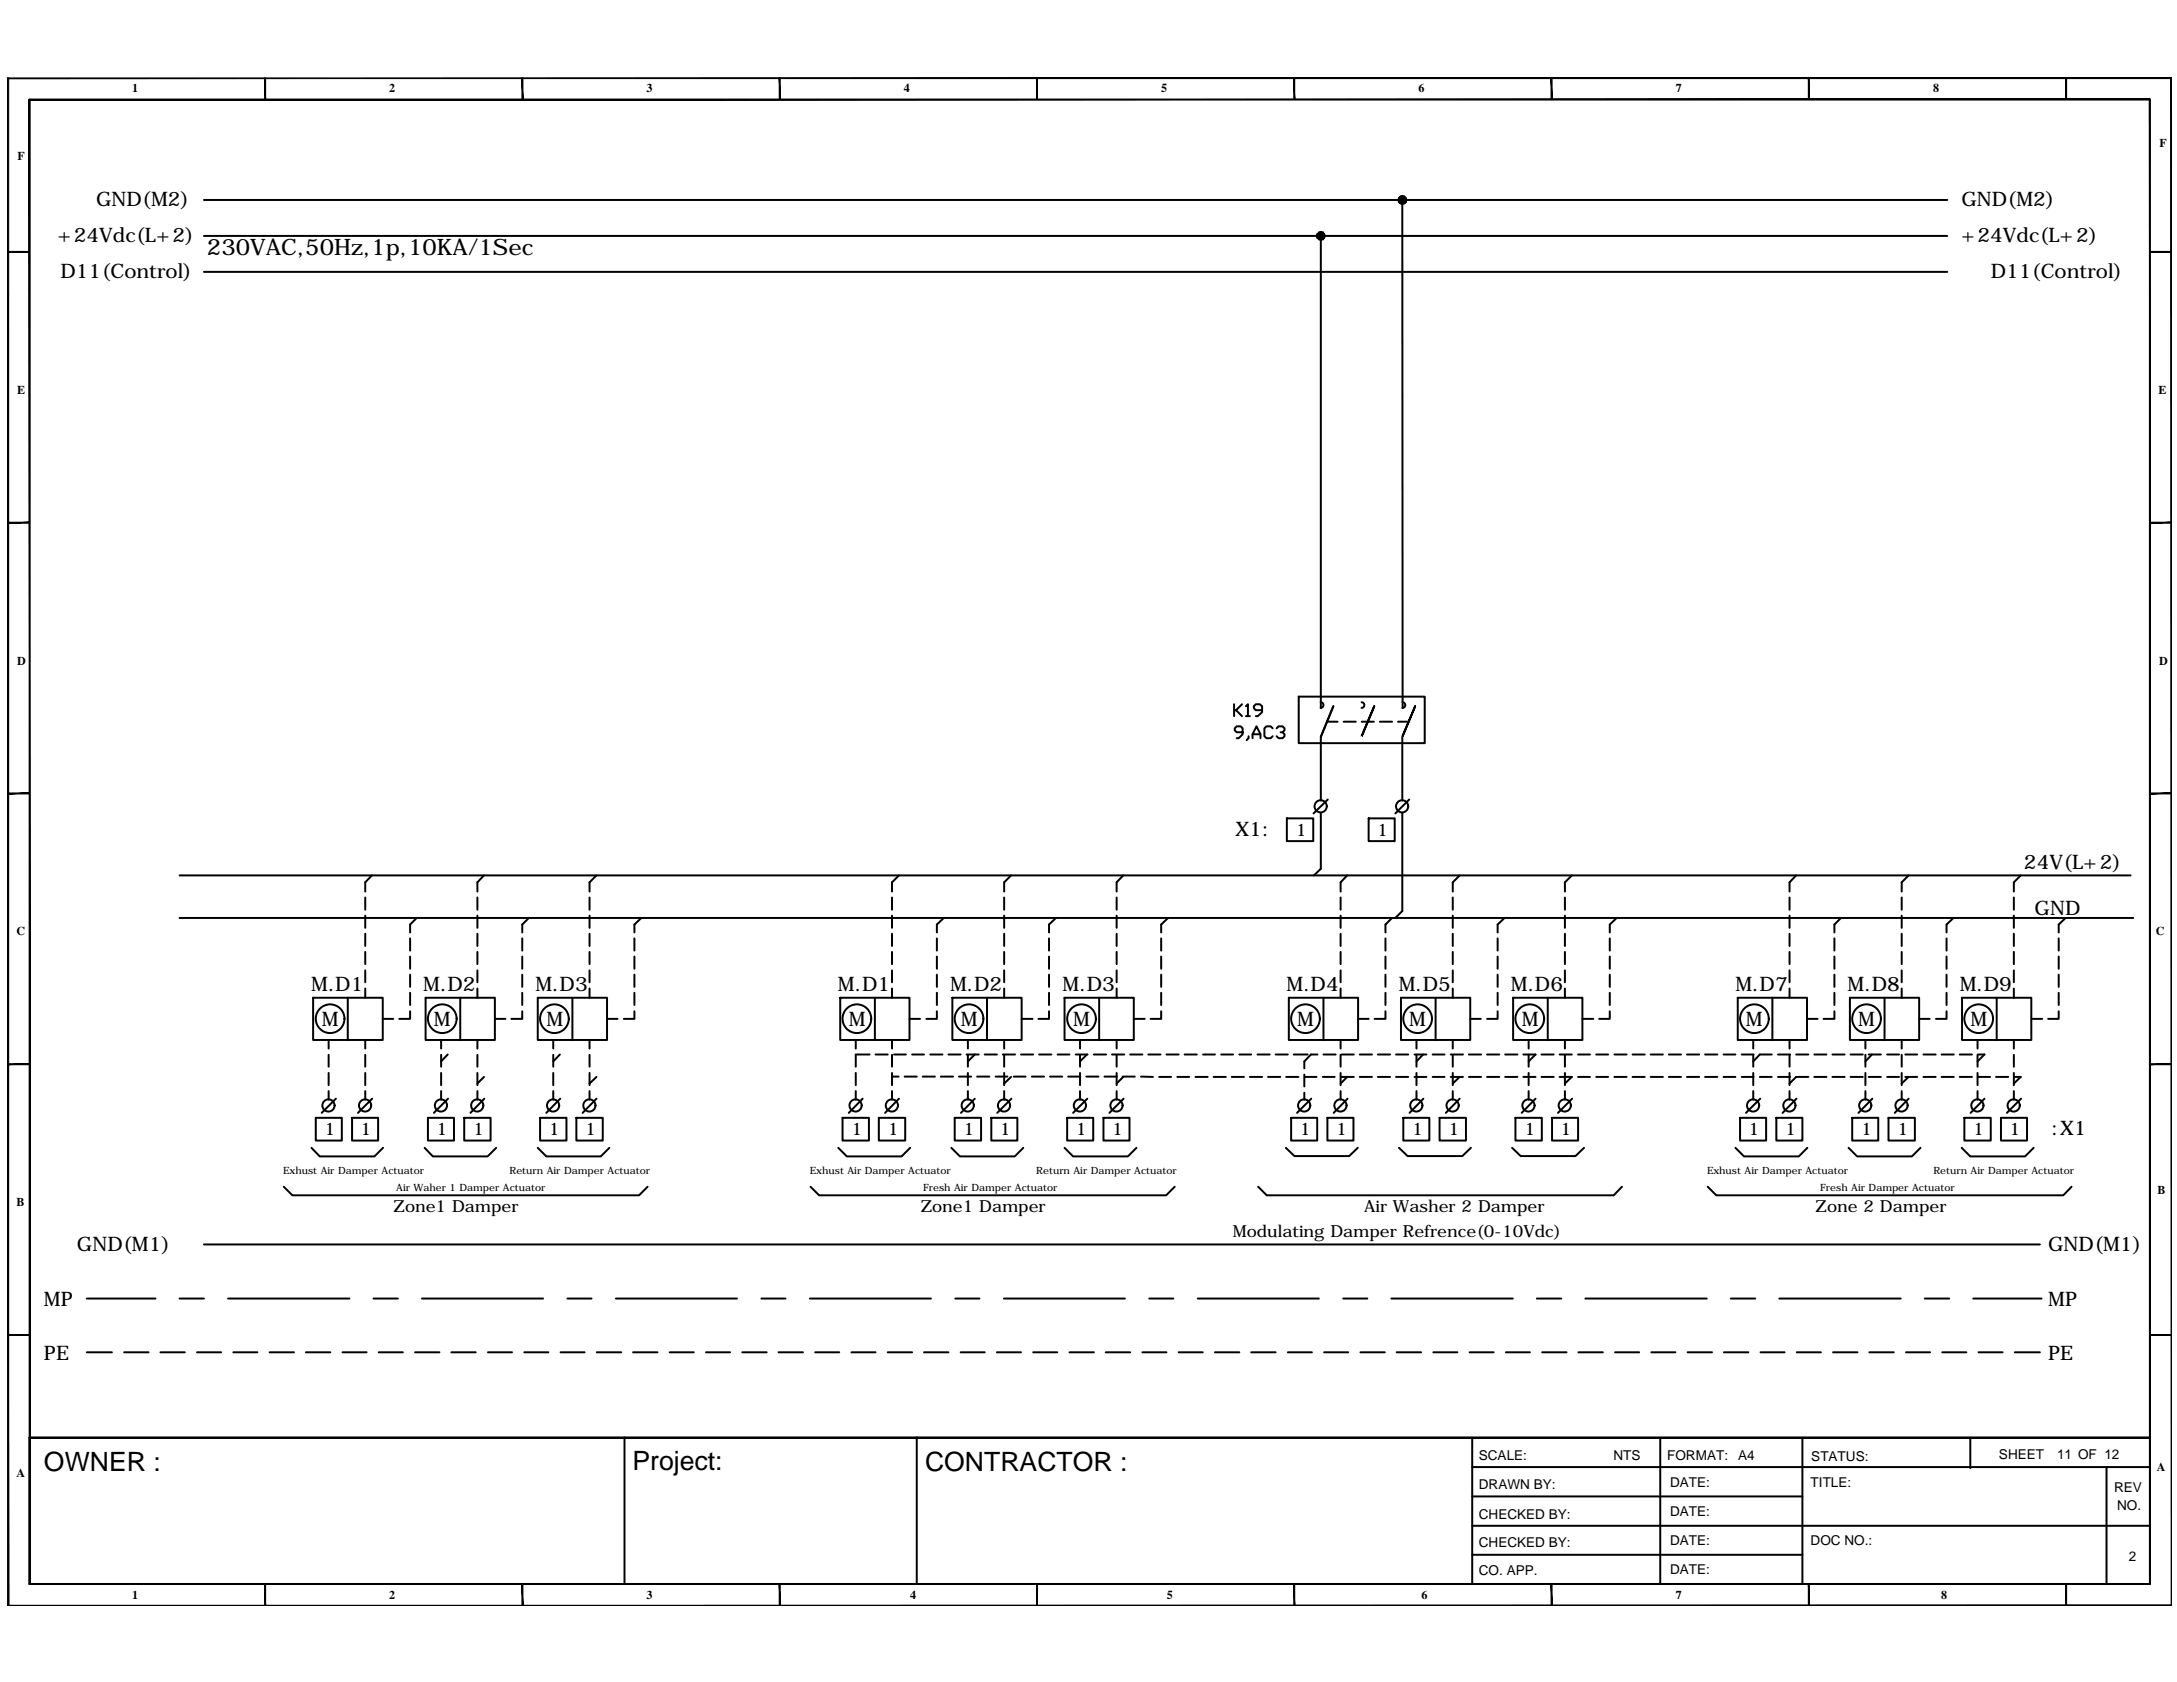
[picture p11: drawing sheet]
<svg xmlns="http://www.w3.org/2000/svg" width="279mm" height="216mm" viewBox="0 0 279 216" stroke-linecap="round" stroke-linejoin="round" font-family="sans-serif">
<!-- layer: FRAME -->
<g fill="#000" stroke="#000" stroke-width=".13">
<path d="M.9 10v.1l277.8-.1zM.9 10.1l277.8-.1v.1z"/>
<path d="M3.7 12.8l.2 190.5v-190.5zM3.7 12.8l.2 190.5h-.2z"/>
<path d="M34 10v2.8h.1zM34 10h.1v2.8z"/>
<path d="M67 10v2.8h.1zM67 10h.1v2.8z"/>
<path d="M100 10v2.8h.1zM100 10h.1v2.8z"/>
<path d="M133 10v2.8h.2zM133 10h.2v2.8z"/>
<path d="M166 10v2.8h.2zM166 10h.2v2.8z"/>
<path d="M199.1 10v2.8h.1zM199.1 10h.1v2.8z"/>
<path d="M232.1 10v2.8h.1zM232.1 10h.1v2.8z"/>
<path d="M265.1 10v2.8h.1zM265.1 10h.1v2.8z"/>
<path d="M3.8 12.8h272.1v-.1zM3.8 12.7h272.1l-272.1 .1z"/>
<path d="M278.7 10v196.1zM278.7 10v196.1z"/>
<path d="M1 32.3v.1l2.8-.1zM1 32.4l2.8-.1v.1z"/>
<path d="M275.9 32.3v.1l2.8-.1zM275.9 32.4l2.8-.1v.1z"/>
<path d="M1 67v.2l2.8-.2zM1 67.2l2.8-.2v.2z"/>
<path d="M275.9 67v.2l2.8-.2zM275.9 67.2l2.8-.2v.2z"/>
<path d="M1 101.8v.1l2.8-.1zM1 101.9l2.8-.1v.1z"/>
<path d="M275.9 101.8v.1l2.8-.1zM275.9 101.9l2.8-.1v.1z"/>
<path d="M1 136.5v.2l2.8-.2zM1 136.7l2.8-.2v.2z"/>
<path d="M275.9 136.5v.2l2.8-.2zM275.9 136.7l2.8-.2v.2z"/>
<path d="M1 171.3v.1l2.8-.1zM1 171.4l2.8-.1v.1z"/>
<path d="M275.9 171.3v.1l2.8-.1zM275.9 171.4l2.8-.1v.1z"/>
<path d="M.9 10v196.1h.2zM.9 10h.2v196.1z"/>
<path d="M3.8 203.3v.1l272.1-.1zM3.8 203.4l272.1-.1v.1z"/>
<path d="M34 203.3l.1 2.8v-2.8zM34 203.3l.1 2.8h-.1z"/>
<path d="M67 203.3l.1 2.8v-2.8zM67 203.3l.1 2.8h-.1z"/>
<path d="M100 203.3l.1 2.8v-2.8zM100 203.3l.1 2.8h-.1z"/>
<path d="M133 203.4v2.7h.2zM133 203.4h.2v2.7z"/>
<path d="M166 203.3l.2 2.8v-2.8zM166 203.3l.2 2.8h-.2z"/>
<path d="M199.1 203.3l.1 2.8v-2.8zM199.1 203.3l.1 2.8h-.1z"/>
<path d="M232.1 203.3l.1 2.8v-2.8zM232.1 203.3l.1 2.8h-.1z"/>
<path d="M265.1 203.3l.1 2.8v-2.8zM265.1 203.3l.1 2.8h-.1z"/>
<path d="M275.9 12.8v190.5h.1zM275.9 12.8h.1v190.5z"/>
<path d="M1 206.1h277.7zM1 206.1h277.7z"/>
</g>
<path d="M3.8 184.5h272.1zM3.8 184.6v18.7M188.9 192.1h42.4M188.9 195.8h86.9M188.9 188.3h86.9M188.9 199.6h42.4M188.9 184.6v18.7" fill="none" stroke="#000" stroke-width=".25"/>
<!-- layer: 0 -->
<g fill="none" stroke="#000" stroke-width=".25">
<path d="M26.2 34.9h223.7M26.2 30.3h223.7M26.2 25.7h223.7M169.5 30.3v60.6M180 25.7v65.2M159.5 94h-.8l-.2-.3v-.2l.2-.3h.5l.3 .3v.7l-.5 .6h-.3M160.2 94.5v.3l-.2 .2M160.8 94.8v-.6l.5-1 .5 1v.6M163.3 93.5l-.2-.3h-.6l-.2 .3v1l.2 .3h.6l.2-.3M164.6 94l.3 .2v.3l-.3 .3h-.5l-.3-.3M166.7 89.4h16.2v6h-16.2zM169.5 90.1a.36 .36 0 0 1 .4 .4 .36 .36 0 0 1-.4 .4"/>
<path d="M170.3 92.6h1.4M171.1 90.6l-1.6 4v8.2M172.4 92.6h1.6M174.7 90.1a.36 .36 0 0 1 .4 .4 .36 .36 0 0 1-.4 .4M174.8 92.6h1.5M176.4 90.6l-1.7 4 1.7-4M177.1 92.6h1.6M179.4 92.6h1.4M180 94.6v8.2M180 90.1a.36 .36 0 0 1 .4 .4 .36 .36 0 0 1-.4 .4M181.6 90.6l-1.6 4 1.6-4M23 112.4h250.4"/>
<path d="M23 117.8h250.8M46.9 115.2v1.6M46.9 117.5v1.6M46.9 119.9v1.5M47.7 112.4l-.8 .9v1.1M53.5 117.8l-.9 .9v1M61.3 115.2v1.6M61.3 117.5v1.6M61.3 119.9v1.5M62.1 112.4l-.8 .9v1.1M67.9 117.8l-.9 .9v1M75.7 115.2v1.6"/>
<path d="M75.7 117.5v1.6M75.7 119.9v1.5M76.6 112.4l-.9 .9v1.1M82.3 117.8l-.9 .9v1M114.5 115.2v1.6M114.5 117.5v1.6M114.5 119.9v1.5M115.4 112.4l-.9 .9v1.1M121.1 117.8l-.9 .9v1M128.9 115.2v1.6M128.9 117.5v1.6M128.9 119.9v1.5"/>
<path d="M129.8 112.4l-.9 .9v1.1M135.5 117.8l-.9 .9v1M143.3 115.2v1.6M143.3 117.5v1.6M143.3 119.9v1.5M144.2 112.4l-.9 .9v1.1M149.9 117.8l-.9 .9v1M165.2 105h3.3v3h-3.3zM169.5 104.3v7.2l-.9 .9M170.4 102.6l-1.8 1.8M172.1 115.2v1.6M172.1 117.5v1.6"/>
<path d="M172.1 119.9v1.5M172.9 112.4l-.8 .9v1.1M175.7 105h3.3v3h-3.3zM178.7 117.8l-.9 .9v1M180 104.3v12.6l-.9 .9M180.9 102.6l-1.8 1.8M186.5 115.2v1.6M186.5 117.5v1.6M186.5 119.9v1.5M187.3 112.4l-.8 .9v1.1M193.1 117.8l-.9 .9v1M200.8 115.2v1.6"/>
<path d="M200.8 117.5v1.6M200.8 119.9v1.5M201.7 112.4l-.9 .9v1.1M207.5 117.8l-.9 .9v1M229.7 115.2v1.6M229.7 117.5v1.6M229.7 119.9v1.5M230.5 112.4l-.8 .9v1.1M236.3 117.8l-.9 .9v1M244.1 115.2v1.6M244.1 117.5v1.6M244.1 119.9v1.5"/>
<path d="M245 112.4l-.9 .9v1.1M250.7 117.8l-.9 .9v1M258.5 115.2v1.6M258.5 117.5v1.6M258.5 119.9v1.5M259.3 112.4l-.8 .9v1.1M265.1 117.8l-.9 .9v1M40.2 128.1h8.9v5.4h-8.9zM42.2 133.5v1.1M42.2 135.4v1.5M42.2 137.7v1.6M44.6 128.1v5.4"/>
<path d="M46.9 122.2v1.6M46.9 124.6v1.5M46.9 126.9v1.2M46.9 133.5v1.1M46.9 135.4v1.5M46.9 137.7v1.6M49.1 130.8h1.4M52.6 129.8v1h-1.4M52.6 120.5v1.5M52.6 122.8v1.5M52.6 125.1v1.6M52.6 127.4v1.6"/>
<path d="M54.6 128.1h8.9v5.4h-8.9zM56.6 133.5v1.1M56.6 135.4v1.5M56.6 137.7v1.6M57.5 135.4l-.9 .8M59.1 128.1v5.4M61.3 122.2v1.6M61.3 124.6v1.5M61.3 126.9v1.2M61.3 133.5v1.1M61.3 135.4v1.5M61.3 137.7v1.6"/>
<path d="M62.1 138.2l-.8 .9M63.5 130.8h1.4M67 129.8v1h-1.4M67 120.5v1.5M67 122.8v1.5M67 125.1v1.6M67 127.4v1.6M69 128.1h8.9v5.4h-8.9zM71 133.5v1.1M71 135.4v1.5M71 137.7v1.6M71.9 135.4l-.9 .8"/>
<path d="M73.5 128.1v5.4M75.7 122.2v1.6M75.7 124.6v1.5M75.7 126.9v1.2M75.7 133.5v1.1M75.7 135.4v1.5M75.7 137.7v1.6M76.6 138.2l-.9 .9M77.9 130.8h1.4M81.4 129.8v1h-1.3M81.4 120.5v1.5M81.4 122.8v1.5"/>
<path d="M81.4 125.1v1.6M81.4 127.4v1.6M107.8 128.1h8.9v5.4h-8.9zM109.8 135.4h1.8M109.8 133.5v1.1M109.8 135.4v1.5M109.8 137.7v1.6M112.3 128.1v5.4M112.4 135.4h1.5M114.5 138.2h.8M114.5 122.2v1.6M114.5 124.6v1.5"/>
<path d="M114.5 126.9v1.2M114.5 133.5v1.1M114.5 135.4v1.5M114.5 137.7v1.6M114.7 135.4h1.6M116.1 138.2h1.6M116.7 130.8h1.4M117.1 135.4h1.5M118.4 138.2h1.6M119.4 135.4h1.6M120.2 129.8v1h-1.3M120.2 120.5v1.5"/>
<path d="M120.2 122.8v1.5M120.2 125.1v1.6M120.2 127.4v1.6M120.7 138.2h1.6M121.7 135.4h1.6M122.2 128.1h8.9v5.4h-8.9zM123.1 138.2h1.5M124.1 135.4h1.5M124.2 133.5v1.1M124.2 135.4v1.5M124.2 137.7v1.6M125.1 135.4l-.9 .8"/>
<path d="M125.4 138.2h1.6M126.4 135.4h1.5M126.7 128.1v5.4M127.8 138.2h1.5M128.7 135.4h1.6M128.9 122.2v1.6M128.9 124.6v1.5M128.9 126.9v1.2M128.9 133.5v1.1M128.9 135.4v1.5M128.9 137.7v1.6M129.8 138.2l-.9 .9"/>
<path d="M130.1 138.2h1.5M131 135.4h1.6M131.1 130.8h1.4M132.4 138.2h1.6M133.4 135.4h1.5M134.6 129.8v1h-1.3M134.6 120.5v1.5M134.6 122.8v1.5M134.6 125.1v1.6M134.6 127.4v1.6M134.8 138.2h1.5M135.7 135.4h1.6"/>
<path d="M136.6 128.1h8.9v5.4h-8.9zM137.1 138.2h1.6M138.1 135.4h1.5M138.6 133.5v1.1M138.6 135.4v1.5M138.6 137.7v1.6M139.4 138.2h1.6M139.5 135.4l-.9 .8M140.4 135.4h1.6M141.1 128.1v5.4M141.7 138.2h1.6M142.7 135.4h1.6"/>
<path d="M143.3 122.2v1.6M143.3 124.6v1.5M143.3 126.9v1.2M143.3 133.5v1.1M143.3 135.4v1.5M143.3 137.7v1.6M144.1 138.2h1.5M144.2 138.2l-.9 .9M145 135.4h1.6M145.5 130.8h1.4M146.4 138.2h1.6M147.4 135.4h1.5"/>
<path d="M148.8 138.2h1.5M149 129.8v1h-1.3M149 120.5v1.5M149 122.8v1.5M149 125.1v1.6M149 127.4v1.6M149.7 135.4h1.6M151.1 138.2h1.5M152 135.4h1.6M153.4 138.2h1.6M154.4 135.4h1.5M155.8 138.2h1.5"/>
<path d="M156.7 135.4h1.6M158.1 138.2h1.6M159.1 135.4h1.5M160.4 138.2h1.6M161.4 135.4h1.6M162.7 138.2h1.6M163.7 135.4h1.6M165.1 138.2h1.5M165.4 128.1h8.9v5.4h-8.9zM166 135.4h1.8M167.4 137.9v1.6M167.4 138.2h1.6"/>
<path d="M169.1 135.4h-.9l-.8 .8v.9M169.8 138.2h1.5M169.9 135.4h1.5M169.9 128.1v5.4M172.1 122.2v1.6M172.1 124.6v1.5M172.1 126.9v1.2M172.1 133.5v1.1M172.1 135.4v1.5M172.1 137.7v1.6M172.1 138.2h1.7M172.2 135.4h1.6"/>
<path d="M172.9 138.2l-.8 .9M174.3 130.8h1.4M174.5 135.4h1.6M174.5 138.2h1.6M176.8 135.4h1.6M176.8 138.2h1.6M177.8 129.8v1h-1.4M177.8 120.5v1.5M177.8 122.8v1.5M177.8 125.1v1.6M177.8 127.4v1.6M179.2 135.4h1.5"/>
<path d="M179.2 138.2h1.5M179.8 128.1h8.9v5.4h-8.9zM181.5 135.4h1.6M181.5 138.2h1.6M181.8 133.5v1.1M181.8 135.4v1.5M181.8 137.7v1.6M182.6 135.4l-.8 .8M183.9 135.4h1.5M183.9 138.2h1.5M184.2 128.1v5.4M186.2 135.4h1.6"/>
<path d="M186.2 138.2h1.6M186.5 122.2v1.6M186.5 124.6v1.5M186.5 126.9v1.2M186.5 133.5v1.1M186.5 135.4v1.5M186.5 137.7v1.6M187.3 138.2l-.8 .9M188.5 135.4h1.6M188.5 138.2h1.6M188.7 130.8h1.3M190.9 135.4h1.5"/>
<path d="M190.9 138.2h1.5M192.2 129.8v1h-1.3M192.2 120.5v1.5M192.2 122.8v1.5M192.2 125.1v1.6M192.2 127.4v1.6M193.2 135.4h1.5M193.2 138.2h1.5M194.2 128.1h8.9v5.4h-8.9zM195.5 135.4h1.6l-.9 .8M195.5 138.2h1.6M196.2 133.5v1.1"/>
<path d="M196.2 135.4v1.5M196.2 137.7v1.6M197.8 135.4h1.6M197.8 138.2h1.6M198.6 128.1v5.4M200.2 135.4h1.5M200.2 138.2h1.5l-.9 .9M200.8 122.2v1.6M200.8 124.6v1.5M200.8 126.9v1.2M200.8 133.5v1.1M200.8 135.4v1.5"/>
<path d="M200.8 137.7v1.6M202.5 135.4h1.6M202.5 138.2h1.6M203.1 130.8h1.4M204.9 135.4h1.5M204.9 138.2h1.5M206.6 129.8v1h-1.4M206.6 120.5v1.5M206.6 122.8v1.5M206.6 125.1v1.6M206.6 127.4v1.6M207.2 135.4h1.6"/>
<path d="M207.2 138.2h1.6M209.5 135.4h1.6M209.5 138.2h1.6M211.9 135.4h1.5M211.9 138.2h1.5M214.2 135.4h1.5M214.2 138.2h1.5M216.5 135.4h1.6M216.5 138.2h1.6M218.8 135.4h1.6M218.8 138.2h1.6M221.2 135.4h1.5"/>
<path d="M221.2 138.2h1.5M223 128.1h8.9v5.4h-8.9zM223.5 135.4h1.6M223.5 138.2h1.6M225 133.5v1.1M225 135.4v1.5M225 137.7v1.6M225.9 138.2h1.5M227.4 135.4h-1.5l-.9 .8M227.5 128.1v5.4M228.2 135.4h1.6M228.2 138.2h1.6"/>
<path d="M229.7 122.2v1.6M229.7 124.6v1.5M229.7 126.9v1.2M229.7 133.5v1.1M229.7 135.4v1.5M229.7 137.7v1.6M230.5 135.4h1.6M231.9 130.8h1.4M232.1 138.2h-1.6l-.8 .9M232.8 135.4h1.6M232.8 138.2h1.6M235.2 135.4h1.5"/>
<path d="M235.2 138.2h1.5M235.4 129.8v1h-1.4M235.4 120.5v1.5M235.4 122.8v1.5M235.4 125.1v1.6M235.4 127.4v1.6M237.4 128.1h8.9v5.4h-8.9zM237.5 135.4h1.6M237.5 138.2h1.6M239.4 133.5v1.1M239.4 135.4v1.5M239.4 137.7v1.6"/>
<path d="M239.8 135.4h1.6M239.8 138.2h1.6M240.3 135.4l-.9 .8M241.9 128.1v5.4M242.2 135.4h1.5M242.2 138.2h1.5M244.1 122.2v1.6M244.1 124.6v1.5M244.1 126.9v1.2M244.1 133.5v1.1M244.1 135.4v1.5M244.1 137.7v1.6"/>
<path d="M244.5 135.4h1.6M244.5 138.2h1.6M245 138.2l-.9 .9M246.3 130.8h1.4M246.9 135.4h1.5M246.9 138.2h1.5M249.2 135.4h1.6M249.2 138.2h1.6M249.8 129.8v1h-1.3M249.8 120.5v1.5M249.8 122.8v1.5M249.8 125.1v1.6"/>
<path d="M249.8 127.4v1.6M251.5 135.4h1.6M251.5 138.2h1.6M251.8 128.1h8.9v5.4h-8.9zM253.8 133.5v1.1M253.8 135.4v1.5M253.8 137.7v1.6M253.8 135.4h.9l-.9 .8M253.8 138.2h1.6M256.2 138.2h1.5M256.3 128.1v5.4M258.5 122.2v1.6"/>
<path d="M258.5 124.6v1.5M258.5 126.9v1.2M258.5 133.5v1.1M258.5 135.4v1.5M258.5 137.7v1.6M258.5 138.2h.8l-.8 .9M260.7 130.8h1.4M264.2 129.8v1h-1.3M264.2 120.5v1.5M264.2 122.8v1.5M264.2 125.1v1.6M264.2 127.4v1.6"/>
<path d="M26.2 159.7h235.6M36.4 152.3l1.1 1.1h44.5l1.1-1.1M40 147.3l1 1.1h7.1l1.1-1.1M40.5 143.5h3.4v2.9h-3.4zM42.2 140.1v1.1M43.1 141l-1.8 1.8M45.2 143.5h3.3v2.9h-3.3zM46.9 140.1v1.1M47.8 141l-1.9 1.8M54.5 147.3l1.1 1.1h7l1.1-1.1M54.9 143.5h3.4v2.9h-3.4zM56.6 140.1v1.1"/>
<path d="M57.5 141l-1.8 1.8M59.6 143.5h3.4v2.9h-3.4zM61.3 140.1v1.1M62.2 141l-1.8 1.8M69 147.3l1.1 1.1h7l1.1-1.1M69.3 143.5h3.4v2.9h-3.4zM71 140.1v1.1M71.9 141l-1.8 1.8M74 143.5h3.4v2.9h-3.4zM75.7 140.1v1.1M76.6 141l-1.8 1.8M104 152.3l1.1 1.1h44.6l1.1-1.1"/>
<path d="M107.6 147.3l1.1 1.1h7l1.1-1.1M108.1 143.5h3.4v2.9h-3.4zM109.8 140.1v1.1M110.7 141l-1.8 1.8M112.8 143.5h3.4v2.9h-3.4zM114.5 140.1v1.1M115.4 141l-1.8 1.8M122.1 147.3l1.1 1.1h7l1.1-1.1M122.5 143.5h3.4v2.9h-3.4zM124.2 140.1v1.1M125.1 141l-1.8 1.8M127.2 143.5h3.4v2.9h-3.4z"/>
<path d="M128.9 140.1v1.1M129.8 141l-1.8 1.8M136.6 147.3l1.1 1.1h7.1l1.1-1.1M137 143.5h3.3v2.9h-3.3zM138.6 140.1v1.1M139.5 141l-1.8 1.8M141.6 143.5h3.4v2.9h-3.4zM143.3 140.1v1.1M144.2 141l-1.8 1.8M161.5 152.3l1.1 1.1h44.5l1.1-1.1M165 147.3l1.1 1.1h7.1l1.1-1.1M165.7 143.5h3.4v2.9h-3.4z"/>
<path d="M167.4 140.3v.9M168.3 141l-1.8 1.8M170.4 143.5h3.3v2.9h-3.3zM172.1 140.1v1.1M172.9 141l-1.7 1.8M179.5 147.3l1.2 1.1h7l1.1-1.1M180.1 143.5h3.3v2.9h-3.3zM181.8 140.1v1.1M182.7 141l-1.8 1.8M184.8 143.5h3.3v2.9h-3.3zM186.5 140.1v1.1M187.3 141l-1.7 1.8"/>
<path d="M194.1 147.3l1.1 1.1h7l1.1-1.1M194.5 143.5h3.4v2.9h-3.4zM196.2 140.1v1.1M197.1 141l-1.8 1.8M199.2 143.5h3.3v2.9h-3.3zM200.8 140.1v1.1M201.8 141l-1.8 1.8M219.2 152.3l1.1 1.1h44.5l1.1-1.1M222.7 147.3l1.1 1.1h7.1l1.1-1.1M223.3 143.5h3.4v2.9h-3.4zM225 140.1v1.1M225.9 141l-1.8 1.8"/>
<path d="M228 143.5h3.3v2.9h-3.3zM229.7 140.1v1.1M230.6 141l-1.8 1.8M237.3 147.3l1.1 1.1h7l1.1-1.1M237.7 143.5h3.4v2.9h-3.4zM239.4 140.1v1.1M240.3 141l-1.8 1.8M242.4 143.5h3.4v2.9h-3.4zM244.1 140.1v1.1M245 141l-1.8 1.8M251.8 147.3l1.1 1.1h7l1.1-1.1M252.1 143.5h3.4v2.9h-3.4z"/>
<path d="M253.8 140.1v1.1M254.7 141l-1.8 1.8M256.8 143.5h3.4v2.9h-3.4zM258.5 140.1v1.1M259.4 141l-1.8 1.8M11.1 166.7h8.9M11.1 173.6h3.3M15.9 173.6h3.2M20.6 173.6h3.1M23 166.7h3.2M25.3 173.6h3.1M29.3 166.7h15.5"/>
<path d="M29.9 173.6h3.1M34.6 173.6h3.1M39.3 173.6h3.1M44 173.6h3M47.9 166.7h3.2M48.6 173.6h3.1M53.3 173.6h3.1M54.2 166.7h15.5M57.9 173.6h3.2M62.6 173.6h3.1M67.3 173.6h3.1M71.9 173.6h3.1"/>
<path d="M72.8 166.7h3.1M76.6 173.6h3.1M79.1 166.7h15.5M81.3 173.6h3.1M86 173.6h3M90.6 173.6h3.1M95.3 173.6h3.1M97.7 166.7h3.1M99.9 173.6h3.2M103.9 166.7h15.6M104.6 173.6h3.1M109.3 173.6h3.1"/>
<path d="M113.9 173.6h3.2M118.6 173.6h3.1M122.6 166.7h3.1M123.3 173.6h3.1M127.9 173.6h3.1M128.8 166.7h15.6M132.6 173.6h3.1M137.3 173.6h3.1M141.9 173.6h3.1M146.6 173.6h3.1M147.5 166.7h3.1M151.3 173.6h3.1"/>
<path d="M153.7 166.7h15.6M155.9 173.6h3.2M160.6 173.6h3.1M165.3 173.6h3.1M169.9 173.6h3.1M172.4 166.7h3.1M174.6 173.6h3.1M178.6 166.7h15.6M179.3 173.6h3.1M184 173.6h3M188.6 173.6h3.1M193.3 173.6h3.1"/>
<path d="M197.2 166.7h3.2M197.9 173.6h3.2M202.6 173.6h3.1M203.5 166.7h15.5M207.3 173.6h3.1M211.9 173.6h3.1M216.6 173.6h3.1M221.2 173.6h3.2M222.1 166.7h3.2M225.9 173.6h3.1M228.4 166.7h15.5M230.6 173.6h3.1"/>
<path d="M235.3 173.6h3.1M239.9 173.6h3.1M244.6 173.6h3.1M247 166.7h3.2M249.3 173.6h3.1M253.3 166.7h8.7M253.9 173.6h3.1M258.6 173.6h3.2M80.2 184.5v18.8M117.7 184.5v18.8M213.1 184.6v18.7M231.3 184.6v18.7"/>
<path d="M252.9 184.7v3.7M270.4 188.3v15"/>
<circle cx="169.5" cy="103.5" r=".78"/>
<circle cx="180" cy="103.5" r=".78"/>
<circle cx="42.4" cy="130.8" r="1.84"/>
<circle cx="56.8" cy="130.8" r="1.84"/>
<circle cx="71.2" cy="130.8" r="1.84"/>
<circle cx="110" cy="130.8" r="1.84"/>
<circle cx="124.4" cy="130.8" r="1.84"/>
<circle cx="138.8" cy="130.8" r="1.84"/>
<circle cx="167.5" cy="130.8" r="1.84"/>
<circle cx="181.9" cy="130.8" r="1.84"/>
<circle cx="196.3" cy="130.8" r="1.84"/>
<circle cx="225.2" cy="130.8" r="1.84"/>
<circle cx="239.6" cy="130.8" r="1.84"/>
<circle cx="254" cy="130.8" r="1.84"/>
<circle cx="42.2" cy="141.9" r=".78"/>
<circle cx="46.9" cy="141.9" r=".78"/>
<circle cx="56.6" cy="141.9" r=".78"/>
<circle cx="61.2" cy="141.9" r=".78"/>
<circle cx="71" cy="141.9" r=".78"/>
<circle cx="75.6" cy="141.9" r=".78"/>
<circle cx="109.8" cy="141.9" r=".78"/>
<circle cx="114.5" cy="141.9" r=".78"/>
<circle cx="124.2" cy="141.9" r=".78"/>
<circle cx="128.9" cy="141.9" r=".78"/>
<circle cx="138.6" cy="141.9" r=".78"/>
<circle cx="143.3" cy="141.9" r=".78"/>
<circle cx="167.4" cy="141.9" r=".78"/>
<circle cx="172" cy="141.9" r=".78"/>
<circle cx="181.8" cy="141.9" r=".78"/>
<circle cx="186.4" cy="141.9" r=".78"/>
<circle cx="196.2" cy="141.9" r=".78"/>
<circle cx="200.8" cy="141.9" r=".78"/>
<circle cx="225" cy="141.9" r=".78"/>
<circle cx="229.7" cy="141.9" r=".78"/>
<circle cx="239.4" cy="141.9" r=".78"/>
<circle cx="244" cy="141.9" r=".78"/>
<circle cx="253.8" cy="141.9" r=".78"/>
<circle cx="258.4" cy="141.9" r=".78"/>
</g>
<g fill="#000" stroke="#000" stroke-width=".13">
<path d="M169 30.3l.1 .2 .4-.2zM169.1 30.5l.4-.2-.2 .4zM169.5 30.3l-.2 .4 .2 .1z"/>
<path d="M169 30.3l.1 .2 .4-.2zM169.1 30.5l.4-.2-.2 .4zM169.5 30.3l-.2 .4 .2 .1z"/>
<path d="M169.1 30.3l.1 .2 .3-.2zM169.2 30.5l.3-.2-.2 .3zM169.5 30.3l-.2 .3 .2 .1z"/>
<path d="M169.1 30.3l.1 .2 .3-.2zM169.2 30.5l.3-.2-.2 .3zM169.5 30.3l-.2 .3 .2 .1z"/>
<path d="M169.3 29.9l.2 .4v-.4zM169.3 29.9l.2 .4-.3-.2zM169.2 30.1l-.1 .2h.4z"/>
<path d="M169.5 30.3v.4l.2-.1zM169.5 30.3l.4 .2-.2 .1zM169.5 30.3l.4 .2v-.2z"/>
<path d="M169.3 29.8l.2 .5v-.6zM169.3 29.8l.2 .5-.4-.3zM169.1 30l-.1 .3h.5z"/>
<path d="M169.5 30.3v.5l.3-.1zM169.5 30.3l.5 .2-.2 .2zM169.5 30.3l.5 .2 .1-.2z"/>
<path d="M169.3 29.9l.2 .4v-.4zM169.3 29.9l.2 .4-.3-.2zM169.2 30.1l-.1 .2h.4z"/>
<path d="M169.5 30.3v.4l.2-.1zM169.5 30.3l.4 .2-.2 .1zM169.5 30.3l.4 .2v-.2z"/>
<path d="M169.3 29.8l.2 .5v-.6zM169.3 29.8l.2 .5-.4-.3zM169.1 30l-.1 .3h.5z"/>
<path d="M169.5 30.3v.5l.3-.1zM169.5 30.3l.5 .2-.2 .2zM169.5 30.3l.5 .2 .1-.2z"/>
<path d="M169.5 30.3h.4v-.2zM169.7 29.9l.2 .2-.4 .2zM169.5 29.9v.4l.2-.4z"/>
<path d="M169.5 30.3h.4v-.2zM169.7 29.9l.2 .2-.4 .2zM169.5 29.9v.4l.2-.4z"/>
<path d="M169.5 30.3h.6l-.1-.3zM169.8 29.8l.2 .2-.5 .3zM169.5 29.7v.6l.3-.5z"/>
<path d="M169.5 30.3h.6l-.1-.3zM169.8 29.8l.2 .2-.5 .3zM169.5 29.7v.6l.3-.5z"/>
<path d="M179.4 25.7l.1 .3 .5-.3zM179.5 26l.5-.3-.3 .4zM180 25.7l-.3 .4 .3 .1z"/>
<path d="M179.4 25.7l.1 .3 .5-.3zM179.5 26l.5-.3-.3 .4zM180 25.7l-.3 .4 .3 .1z"/>
<path d="M179.5 25.7l.1 .2 .4-.2zM179.6 25.9l.4-.2-.2 .3zM180 25.7l-.2 .3 .2 .1z"/>
<path d="M179.5 25.7l.1 .2 .4-.2zM179.6 25.9l.4-.2-.2 .3zM180 25.7l-.2 .3 .2 .1z"/>
<path d="M179.8 25.3l.2 .4v-.5zM179.8 25.3l.2 .4-.4-.2zM179.6 25.5l-.1 .2h.5z"/>
<path d="M180 25.7v.4l.2-.1zM180 25.7l.4 .2-.2 .1zM180 25.7l.4 .2v-.2z"/>
<path d="M179.7 25.2l.3 .5v-.6zM179.7 25.2l.3 .5-.5-.3zM179.5 25.4l-.1 .3h.6z"/>
<path d="M180 25.7v.5l.3-.1zM180 25.7l.4 .3-.1 .1zM180 25.7l.4 .3 .1-.3z"/>
<path d="M179.8 25.3l.2 .4v-.5zM179.8 25.3l.2 .4-.4-.2zM179.6 25.5l-.1 .2h.5z"/>
<path d="M180 25.7v.4l.2-.1zM180 25.7l.4 .2-.2 .1zM180 25.7l.4 .2v-.2z"/>
<path d="M179.7 25.2l.3 .5v-.6zM179.7 25.2l.3 .5-.5-.3zM179.5 25.4l-.1 .3h.6z"/>
<path d="M180 25.7v.5l.3-.1zM180 25.7l.4 .3-.1 .1zM180 25.7l.4 .3 .1-.3z"/>
<path d="M180 25.7h.4v-.2zM180.2 25.3l.2 .2-.4 .2zM180 25.2v.5l.2-.4z"/>
<path d="M180 25.7h.4v-.2zM180.2 25.3l.2 .2-.4 .2zM180 25.2v.5l.2-.4z"/>
<path d="M180 25.7h.5l-.1-.3zM180.3 25.2l.1 .2-.4 .3zM180 25.1v.6l.3-.5z"/>
<path d="M180 25.7h.5l-.1-.3zM180.3 25.2l.1 .2-.4 .3zM180 25.1v.6l.3-.5z"/>
</g>
<text font-size="4.4" x="157.3" y="93.1">K19</text>
<g font-size="3.4">
<text x="5.6" y="188.8">OWNER :</text>
<text x="81.2" y="188.7">Project:</text>
<text x="118.7" y="188.8">CONTRACTOR :</text>
</g>
<text font-size="2.9" x="26.6" y="32.8">230VAC,50Hz,1p,10KA/1Sec</text>
<g font-size="2.6">
<text x="12.3" y="26.5">GND(M2)</text>
<text x="251.7" y="26.5">GND(M2)</text>
<text x="7.4" y="31.1">+24Vdc(L+2)</text>
<text x="7.8" y="35.7">D11(Control)</text>
<text x="251.7" y="31.1">+24Vdc(L+2)</text>
<text x="255.5" y="35.7">D11(Control)</text>
<text x="158.6" y="107.3">X1:</text>
<text x="259.8" y="111.5">24V(L+2)</text>
<text x="261.1" y="117.4">GND</text>
<text x="39.9" y="127.2">M.D1</text>
<text x="41.3" y="131.7">M</text>
<text x="54.3" y="127.2">M.D2</text>
<text x="55.7" y="131.7">M</text>
<text x="68.7" y="127.2">M.D3</text>
<text x="70.1" y="131.7">M</text>
<text x="107.5" y="127.2">M.D1</text>
<text x="108.9" y="131.7">M</text>
<text x="121.9" y="127.2">M.D2</text>
<text x="123.3" y="131.7">M</text>
<text x="136.4" y="127.2">M.D3</text>
<text x="137.7" y="131.7">M</text>
<text x="165.1" y="127.2">M.D4</text>
<text x="166.5" y="131.7">M</text>
<text x="179.5" y="127.2">M.D5</text>
<text x="180.9" y="131.7">M</text>
<text x="193.9" y="127.2">M.D6</text>
<text x="195.3" y="131.7">M</text>
<text x="222.7" y="127.2">M.D7</text>
<text x="224.1" y="131.7">M</text>
<text x="237.1" y="127.2">M.D8</text>
<text x="238.5" y="131.7">M</text>
<text x="251.5" y="127.2">M.D9</text>
<text x="252.9" y="131.7">M</text>
<text x="263.2" y="145.7">:X1</text>
<text x="9.9" y="160.5">GND(M1)</text>
<text x="262.9" y="160.5">GND(M1)</text>
<text x="5.6" y="167.7">MP</text>
<text x="262.9" y="167.7">MP</text>
<text x="5.6" y="174.6">PE</text>
<text x="262.9" y="174.6">PE</text>
</g>
<g font-size="2.2">
<text x="166.3" y="107.3">1</text>
<text x="176.8" y="107.3">1</text>
<text x="41.6" y="145.7">1</text>
<text x="46.3" y="145.7">1</text>
<text x="56" y="145.7">1</text>
<text x="60.7" y="145.7">1</text>
<text x="70.5" y="145.7">1</text>
<text x="75.1" y="145.7">1</text>
<text x="109.3" y="145.7">1</text>
<text x="113.9" y="145.7">1</text>
<text x="123.7" y="145.7">1</text>
<text x="128.3" y="145.7">1</text>
<text x="138.1" y="145.7">1</text>
<text x="142.7" y="145.7">1</text>
<text x="166.8" y="145.7">1</text>
<text x="171.5" y="145.7">1</text>
<text x="181.2" y="145.7">1</text>
<text x="185.9" y="145.7">1</text>
<text x="195.6" y="145.7">1</text>
<text x="200.3" y="145.7">1</text>
<text x="224.4" y="145.7">1</text>
<text x="229.1" y="145.7">1</text>
<text x="238.9" y="145.7">1</text>
<text x="243.5" y="145.7">1</text>
<text x="253.3" y="145.7">1</text>
<text x="257.9" y="145.7">1</text>
</g>
<g font-size="2.1">
<text x="50.5" y="155.6">Zone1 Damper</text>
<text x="118.2" y="155.6">Zone1 Damper</text>
<text x="175.1" y="155.6">Air Washer 2 Damper</text>
<text x="233" y="155.6">Zone 2 Damper</text>
<text x="158.2" y="158.8">Modulating Damper Refrence(0-10Vdc)</text>
</g>
<g font-size="1.7">
<text x="189.8" y="187.4">SCALE:</text>
<text x="189.8" y="191.1">DRAWN BY:</text>
<text x="207.1" y="187.4">NTS</text>
<text x="214" y="187.4">FORMAT:</text>
<text x="214.3" y="190.8">DATE:</text>
<text x="223.1" y="187.4">A4</text>
<text x="232.4" y="190.9">TITLE:</text>
<text x="232.5" y="187.5">STATUS:</text>
<text x="256.6" y="187.3">SHEET</text>
<text x="264" y="187.3">11 OF 12</text>
<text x="271.3" y="191.5">REV</text>
<text x="189.8" y="194.9">CHECKED BY:</text>
<text x="214.3" y="194.6">DATE:</text>
<text x="271.7" y="193.9">NO.</text>
<text x="189.8" y="202.2">CO. APP.</text>
<text x="189.8" y="198.6">CHECKED BY:</text>
<text x="214.3" y="202">DATE:</text>
<text x="214.3" y="198.3">DATE:</text>
<text x="232.4" y="198.3">DOC NO.:</text>
<text x="273.2" y="200.4">2</text>
</g>
<g font-size="1.5">
<text x="16.9" y="11.9">1</text>
<text x="50" y="11.9">2</text>
<text x="83" y="11.9">3</text>
<text x="116" y="11.9">4</text>
<text x="149" y="11.9">5</text>
<text x="182" y="11.9">6</text>
<text x="215.1" y="11.9">7</text>
<text x="248.1" y="11.9">8</text>
<text x="2.3" y="20.5">F</text>
<text x="277.2" y="18.9">F</text>
<text x="2.2" y="50.6">E</text>
<text x="277" y="50.6">E</text>
<text x="2.2" y="85.3">D</text>
<text x="277.1" y="85.3">D</text>
<text x="2.1" y="120.1">C</text>
<text x="276.7" y="120.1">C</text>
<text x="2.1" y="154.8">B</text>
<text x="276.9" y="153.3">B</text>
<text x="2.1" y="189.6">A</text>
<text x="276.8" y="188.9">A</text>
<text x="16.9" y="205.2">1</text>
<text x="50" y="205.2">2</text>
<text x="83" y="205.2">3</text>
<text x="116.8" y="205.2">4</text>
<text x="149.7" y="205.2">5</text>
<text x="182.4" y="205.2">6</text>
<text x="215.1" y="205.2">7</text>
<text x="249.1" y="205.2">8</text>
</g>
<g font-size="1.3">
<text x="36.3" y="150.7">Exhust Air Damper Actuator</text>
<text x="50.9" y="152.9">Air Waher 1 Damper Actuator</text>
<text x="65.4" y="150.7">Return Air Damper Actuator</text>
<text x="103.9" y="150.7">Exhust Air Damper Actuator</text>
<text x="118.5" y="152.9">Fresh Air Damper Actuator</text>
<text x="133" y="150.7">Return Air Damper Actuator</text>
<text x="219.1" y="150.6">Exhust Air Damper Actuator</text>
<text x="233.6" y="152.9">Fresh Air Damper Actuator</text>
<text x="248.1" y="150.6">Return Air Damper Actuator</text>
</g>
</svg>
